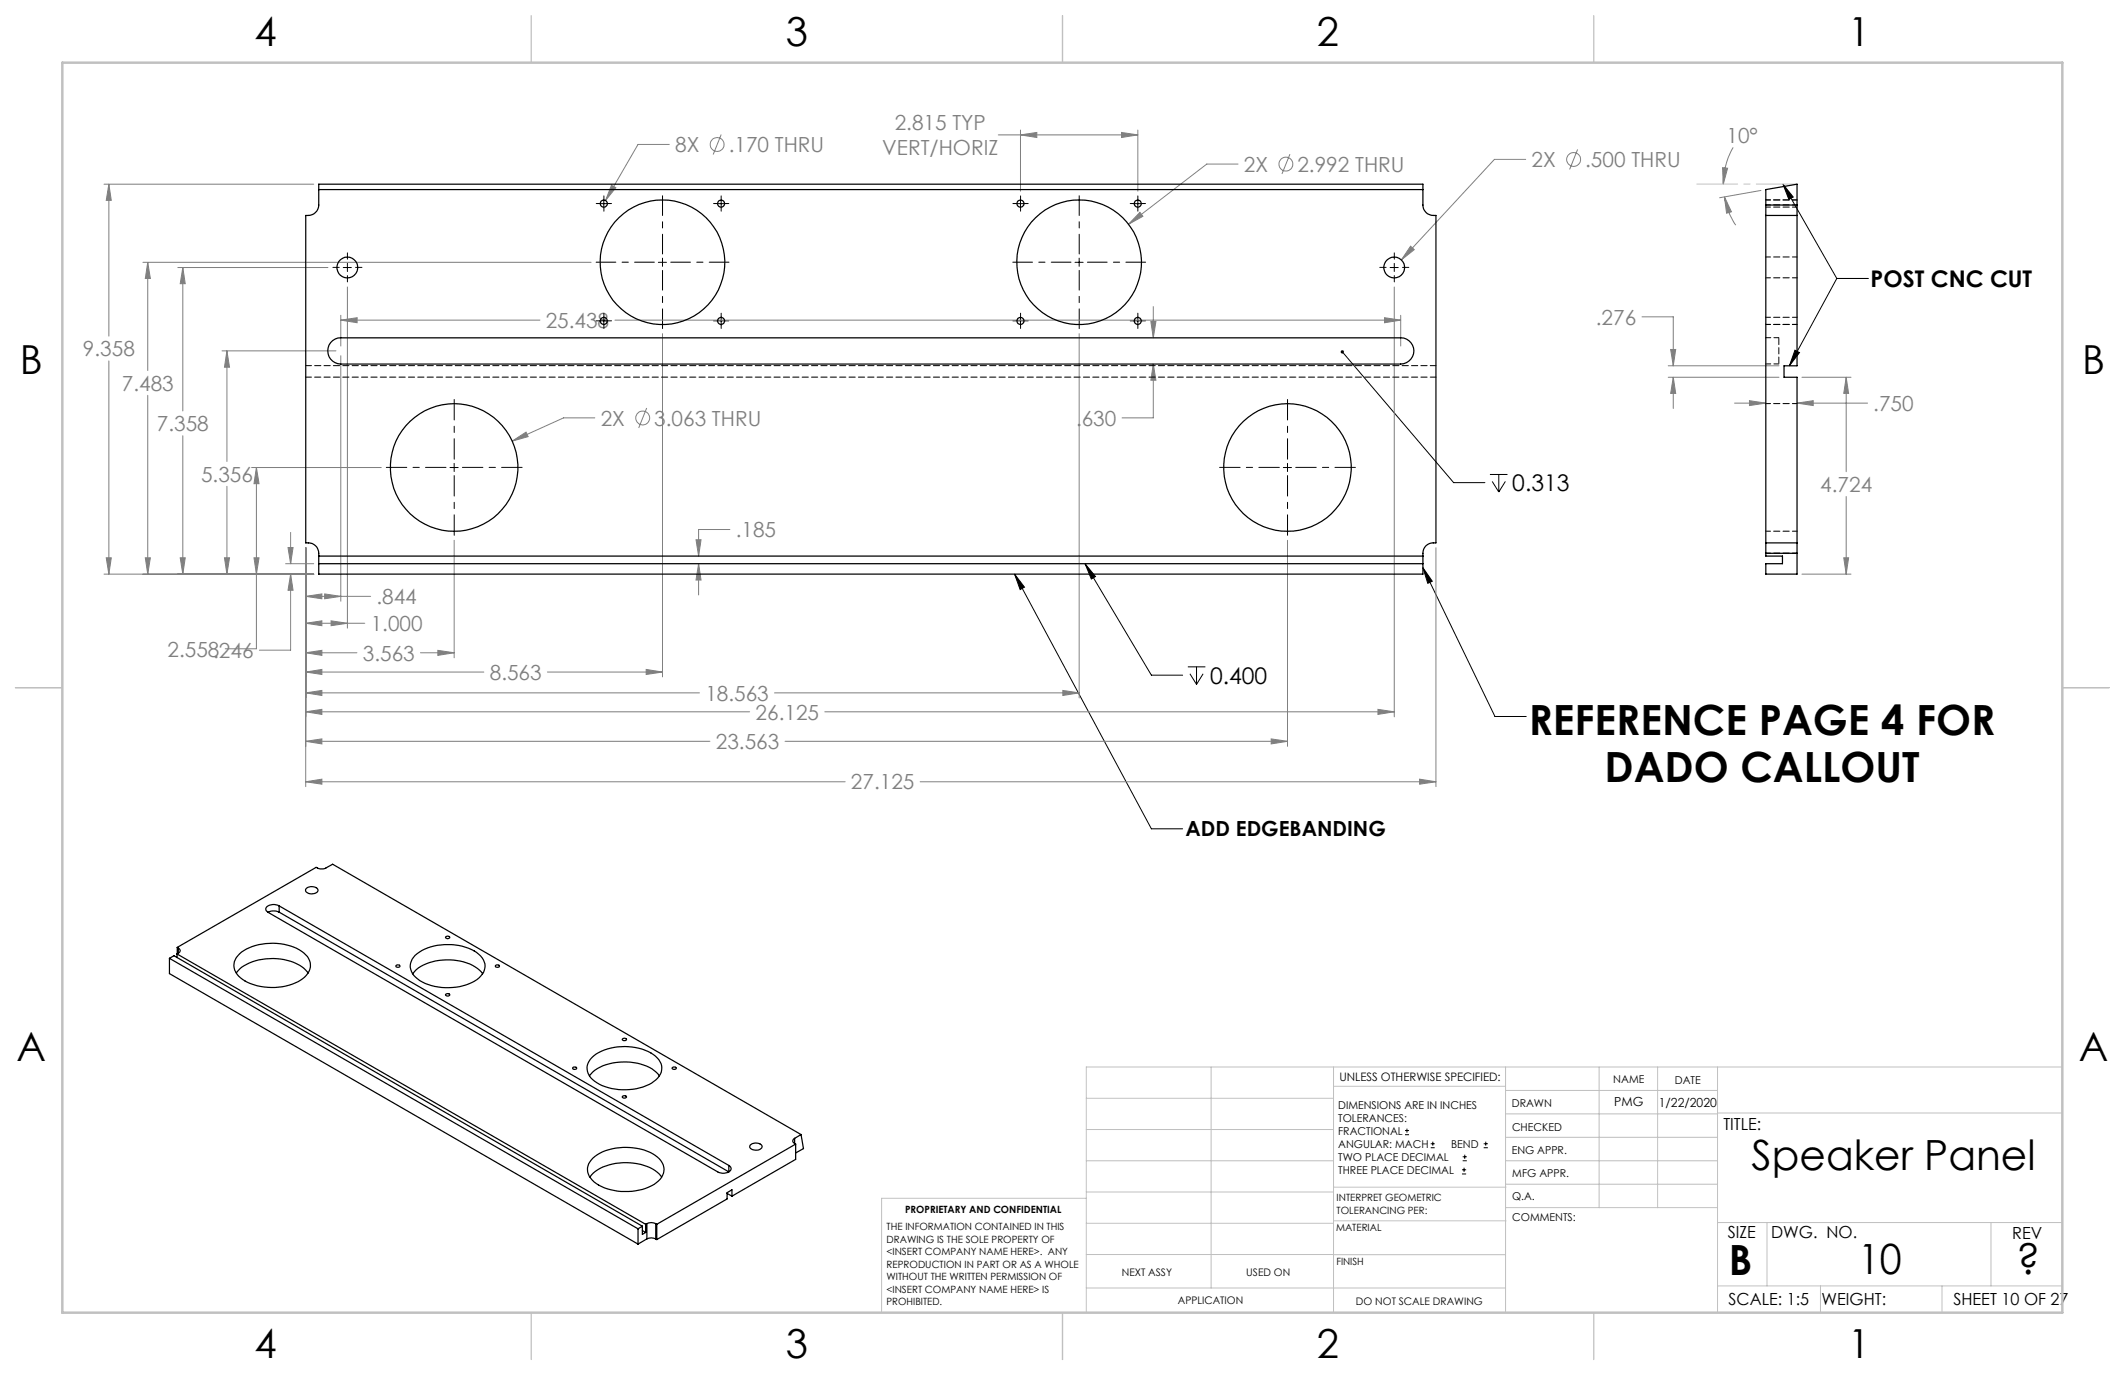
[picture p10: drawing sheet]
<svg xmlns="http://www.w3.org/2000/svg" width="432mm" height="279mm" viewBox="0 0 432 279" stroke-linecap="round" stroke-linejoin="round" font-family="sans-serif">
<g fill="none" stroke="#808080" stroke-width=".2">
<path d="M21.1 37.4h42.6M22.1 37.4v30.9M22.1 37.4l.5 3.3h-1zM124.2 37.6l.9 .5-2.1 2.6zM136 29.4h-6.4l-6.6 11.3M146.5 27.3l-1.6 4.1M202.8 27.4h28.4M207.4 27.4l3.3-.5v1zM207.4 26.4v12.4M227.9 26.9l3.3 .5-3.3 .5zM231.2 26.4v12.4M251.6 33.3h-6.4l-15.9 12.3"/>
<path d="M262.1 31.3l-1.6 4M310 32.4h-6.3l-18.9 20.4M320.6 30.4l-1.7 4M350 34.1l1 .1-.8 3.2zM352.2 30a15.3 15.3 0 0 0-2 7.4M357.8 38.7l-8.4 1.5M29 53.3h91.1M30 53.3v22M30 53.3l.6 3.3h-1.1zM36.1 54.4h30.5M37.1 54.4v29.1M37.1 54.4l.5 3.2h-1z"/>
<path d="M70.6 58.3v69.3M231.6 43.1l.6 .9-2.9 1.6zM283.3 58.3v87.4M286.6 50l.8 .7-2.6 2.1zM350.4 40l1.4 3-1 .3zM350.4 40a14.5 14.5 0 0 0 2.3 5.8M22.1 73.3v43.4M45.1 71.3h23.2M46.1 71.3v22.5M46.1 71.3l.5 3.3h-1zM69.3 64.1v6.2M69.3 72.3v49.9"/>
<path d="M69.3 65.1h40.4M69.3 65.1l3.3-.5v1zM125 65.1h159.6M134.6 67.8v69.7M219.3 67.8v74M233.9 65.3h1l-.5 3.4zM234.4 74l.5 3.3h-1zM234.4 74v10.9h-6.4M234.4 62.3v6.4M281.3 64.6l3.3 .5-3.3 .5zM284.6 64.1v6.2M333.7 64.4h6.3v9.9"/>
<path d="M339 76.7h22.5M339 74.3h22.5M339.5 71h1l-.5 3.3zM340 76.7v6.3M340 76.7l.5 3.2h-1zM366.1 76.7h10M375.1 76.7v19.1M375.1 76.7l.5 3.2h-1zM30 80.3v36.4M37.1 88.5v28.2M46.1 98.8v17.9M51.1 95h26.4"/>
<path d="M52.1 95v36.8h-6.3M52.1 95l.5 3.3h-1zM104.1 89.6l2.8-1.8 .4 .9zM120.9 84.9h-6.4l-10.4 4.7M131.4 82.9l-1.6 4.1M352.5 81.9h6.3M355.5 81.4l3.3 .5-3.3 .5zM365.2 81.9h14.3M365.2 81.9l3.2-.5v1zM21.1 116.7h42.6M21.6 113.3h1l-.5 3.4zM29.5 113.3h1.1l-.6 3.4z"/>
<path d="M36.6 113.3h1l-.5 3.4zM45.6 113.3h1l-.5 3.4zM51.6 113.3h1l-.5 3.4zM58 114.5h5.7M58.5 111.3h1l-.4 3.2zM59.1 116.7v15.4h-6.4M59.1 108.2v6.3M59.1 116.7l.4 3.2h-1zM62.1 111.3v48.5M92.3 109.8v23.9M141.4 109.7h1.1l-.5 3.3zM142 114.5v6.4"/>
<path d="M142 114.5l.5 3.4h-1.1zM148.3 107.6h-6.3v5.4M261.6 109.8v41.9M291.8 111.3v48.5M366.1 116.7h10M374.6 113.3h1l-.5 3.4zM375.1 100.9v15.8M62.1 121.2h13.2M62.1 132.6h10.4M62.1 126.6h12M62.1 136.6h36.2M62.1 121.2l3.3-.5v1z"/>
<path d="M62.1 132.6l3.3-.4v1zM62.1 126.6l3.3-.4v.9zM62.1 136.6l3.3-.6v1.1zM66 120.7l3.3 .5-3.3 .5zM67.3 126.2l3.3 .4-3.3 .5zM85.4 132.6h6.9M89 132.2l3.3 .4-3.3 .6zM111.2 136.6h23.4M131.3 136l3.3 .6-3.3 .5zM62.1 158.9h109.6M62.1 144.6h90.2M62.1 150.6h82.2"/>
<path d="M62.1 140.8h80M62.1 158.9l3.3-.6v1zM62.1 144.6l3.3-.5v1.1zM62.1 150.6l3.3-.5v1.1zM62.1 140.8l3.3-.5v1zM157.4 140.8h61.9M159.5 150.6h102.1M167.6 144.6h115.7M187 158.9h104.8M216 140.3l3.3 .5-3.3 .5zM258.3 150.1l3.3 .5-3.3 .6zM280 144.1l3.3 .5-3.3 .6z"/>
<path d="M288.5 158.3l3.3 .6-3.3 .4z"/>
<circle cx="145.7" cy="29.4" r="1.41"/>
<circle cx="261.3" cy="33.3" r="1.41"/>
<circle cx="319.8" cy="32.4" r="1.41"/>
<circle cx="130.6" cy="84.9" r="1.41"/>
</g>
<g fill="none" stroke="#000" stroke-width=".2">
<path d="M362.3 37.4l2.1 2.6-.9 .5zM362.3 37.4l10.9 19.2M69.7 54.4h1.7M70.6 53.5v1.7M121.8 41.4h1.7M122.7 40.5v1.7M133.8 53.3h1.6M134.6 52.5v1.6M145.7 41.4h1.7M146.5 40.5v1.7M206.5 41.4h1.7M207.4 40.5v1.7"/>
<path d="M218.4 53.3h1.7M219.3 52.5v1.6M230.4 41.4h1.6M231.2 40.5v1.7M282.5 54.4h1.6M283.3 53.5v1.7M373.2 56.6h6.4M373.2 56.6l-9.6 17.7M121.8 65.2h1.7M122.7 64.4v1.6M145.7 65.2h1.7M146.5 64.4v1.6"/>
<path d="M206.5 65.2h1.7M207.4 64.4v1.6M230.4 65.2h1.6M231.2 64.4v1.6M272.8 71.5l22.6 26.6h6.3M364.7 71.2l1 .4-2.1 2.7zM91.4 95h1.7M92.3 94.2v1.6M260.8 95h1.6M261.6 94.2v1.6M302.8 96.4h3.5M303.2 97.8l1.4 2.2"/>
<path d="M304.6 96.4v3.6M305.9 97.8l-1.3 2.2M206.2 116.7l27.8 51.7h6.3M206.2 116.7l2 2.6-.9 .5zM220.5 114.5l13.5 22.7h6.3M220.5 114.5l2.1 2.7-.8 .5zM289.1 115.4l1.9 2.7-.9 .4zM289.1 115.4l14.7 30.2h6.3M241.4 135.5h3.5M241.8 136.9l1.3 2.2M243.1 135.5v3.6M244.5 136.9l-1.4 2.2"/>
<path d="M285.5 230.6h.8M285.5 229.7h.8M285.9 229.3v.9M290.7 233.2h.8M290.7 232.4h.8M291.1 232v.8M297.1 238.5h.8M297.1 237.7h.8M297.2 235.9h.9M297.2 235.1h.9M297.5 237.3v.8M297.6 234.6v.9"/>
<path d="M301.5 233.2h.8M301.5 232.4h.8M301.9 232v.8"/>
</g>
<path d="M90.6 95h-12.1M92.3 93.3v-12.1M92.3 96.6v12.2M94 95h12.1M260 95h-12.2M261.6 93.3v-12.1M261.6 96.6v12.2M263.3 95h12.1" fill="none" stroke="#000" stroke-width=".2" stroke-dasharray="15.2 1.3 1.3 1.3" stroke-dashoffset="11.1"/>
<g fill="none" stroke="#000" stroke-width=".2" stroke-dasharray="15.2 1.3 1.3 1.3">
<path d="M68.9 54.3h-1.3M70.6 52.7v-1.3M70.6 56v1.3M72.3 54.3h1.2M121.9 41.4h-.7M122.7 40.5v-.7M122.7 42.2v.7M123.5 41.4h.8M145.7 41.4h-.7M146.5 40.5v-.7M146.5 42.2v.7M147.4 41.4h.7"/>
<path d="M206.5 41.4h-.7M207.4 40.5v-.7M207.4 42.2v.7M208.2 41.4h.7M230.4 41.4h-.7M231.2 40.5v-.7M231.2 42.2v.7M232 41.4h.8M281.7 54.3h-1.3M283.3 52.7v-1.3M283.3 56v1.3M285 54.3h1.3"/>
<path d="M121.9 65.2h-.7M122.7 64.4v-.8M122.7 66v.7M123.5 65.2h.8M145.7 65.2h-.7M146.5 64.4v-.8M146.5 66v.7M147.4 65.2h.7M206.5 65.2h-.7M207.4 64.4v-.8M207.4 66v.7M208.2 65.2h.7"/>
<path d="M230.4 65.2h-.7M231.2 64.4v-.8M231.2 66v.7M232 65.2h.8"/>
</g>
<path d="M133 53.3h-11.9M134.6 51.6v-11.8M134.6 54.9v11.9M136.3 53.3h11.8M217.6 53.3h-11.8M219.3 51.6v-11.8M219.3 54.9v11.9M221 53.3h11.8" fill="none" stroke="#000" stroke-width=".2" stroke-dasharray="15.2 1.3 1.3 1.3" stroke-dashoffset="11.2"/>
<path d="M365.2 37.4h-20.4" fill="none" stroke="#c0c0c0" stroke-width=".2" stroke-dasharray="15.2 1.3 1.3 1.3" stroke-dashoffset="7"/>
<g fill="none" stroke="#c0c0c0" stroke-width=".2">
<path d="M246.1 216.8v44.9M271 216.8v49.9M305.9 216.8v49.9M324.9 216.8v28.6M336.8 216.8v28.6M349 216.8v49.9M419.1 216.8h-198.4v49.9M220.7 235.9h50.3M220.7 229.5h50.3M220.7 223.2h50.3M271 220.7h34.9M305.9 231.1h43.1"/>
<path d="M305.9 226.3h43.1M305.9 221.6h43.1M305.9 235.9h43.1M349 226.2h70.1M220.7 248.6h50.3M220.7 242.2h50.3M220.7 254.9h50.3M220.7 243.5h-41.6v23.2M271 255h34.9M271 248.1h35M271 241.2h35M305.9 240.6h43.1"/>
<path d="M306 245.4h43M349 248.4h70.1M359.1 248.4v12.9M404.6 248.4v12.9M220.7 261.7h85.2M349 261.3h70.1M369.9 261.3v5.4M394.6 261.3v5.4"/>
</g>
<path d="M108 3.2v9.5M215.9 3.2v9.5M323.8 3.2v9.5M3.1 139.7h9.6M419.1 139.7h9.5M108 266.7v9.6M215.9 266.7v9.6M323.8 266.7v9.6" fill="none" stroke="#c0c0c0" stroke-width=".25"/>
<path d="M12.7 12.7h406.4v254h-406.4z" fill="none" stroke="#c0c0c0" stroke-width=".5"/>
<g fill="#000">
<path d="M206.2 116.7l2 2.6-.9 .5zM289.1 115.4l1.9 2.7-.9 .4z"/>
<path d="M362.3 37.4l2.1 2.6-.9 .5zM364.7 71.2l1 .4-2.1 2.7z"/>
<path d="M272.5 71.3a.35 .35 0 0 0 .2 .5 .35 .35 0 0 0 .4-.4 .35 .35 0 0 0-.5-.2l.2 .3zM220.5 114.5l2.1 2.7-.8 .5z"/>
</g>
<g fill="#808080">
<path d="M350 34.1l1 .1-.8 3.2zM350.4 40l1.4 3-1 .3z"/>
<path d="M21.6 113.3h1l-.5 3.4zM22.1 37.4l.5 3.3h-1zM59.1 116.7l.4 3.2h-1zM58.5 111.3h1l-.4 3.2zM51.6 113.3h1l-.5 3.4zM52.1 95l.5 3.3h-1zM45.6 113.3h1l-.5 3.4zM46.1 71.3l.5 3.3h-1zM36.6 113.3h1l-.5 3.4zM37.1 54.4l.5 3.2h-1zM62.1 158.9l3.3-.6v1zM288.5 158.3l3.3 .6-3.3 .4zM62.1 121.2l3.3-.5v1zM66 120.7l3.3 .5-3.3 .5zM62.1 132.6l3.3-.4v1zM89 132.2l3.3 .4-3.3 .6zM62.1 126.6l3.3-.4v.9zM67.3 126.2l3.3 .4-3.3 .5zM62.1 144.6l3.3-.5v1.1zM280 144.1l3.3 .5-3.3 .6zM62.1 150.6l3.3-.5v1.1zM258.3 150.1l3.3 .5-3.3 .6zM141.4 109.7h1.1l-.5 3.3zM142 114.5l.5 3.4h-1.1zM104.1 89.6l3.2-.9-.4-.9zM286.6 50l-1.8 2.8 2.6-2.1zM233.9 65.3h1l-.5 3.4zM234.4 74l.5 3.3h-1zM69.3 65.1l3.3-.5v1zM281.3 64.6l3.3 .5-3.3 .5zM62.1 136.6l3.3-.6v1.1zM131.3 136l3.3 .6-3.3 .5zM62.1 140.8l3.3-.5v1zM216 140.3l3.3 .5-3.3 .5zM29.5 113.3h1.1l-.6 3.4zM30 53.3l.6 3.3h-1.1zM231.6 43.1l-2.3 2.5 2.9-1.6zM227.9 26.9l3.3 .5-3.3 .5zM207.4 27.4l3.3-.5v1zM124.2 37.6l-1.2 3.1 2.1-2.6zM355.5 81.4l3.3 .5-3.3 .5zM365.2 81.9l3.2-.5v1zM374.6 113.3h1l-.5 3.4zM375.1 76.7l.5 3.2h-1zM339.5 71h1l-.5 3.3zM340 76.7l.5 3.2h-1z"/>
</g>
<g fill="none" stroke="#000" stroke-width=".25">
<path d="M64.8 37.4h224.3v4.3a2.19 2.19 0 0 0 2.7 2.1v66.5a2.18 2.18 0 0 0-2.7 2.1v4.3h-224.3v-4.3a2.19 2.19 0 0 0-2.7-2.1v-66.5a2.22 2.22 0 0 0 2.7-2.1zM64.8 38.5h224.3M358.8 41.7v2.1M358.8 43.8h6.4M358.8 41.7v-3.2l6.4-1.1v4.3M358.8 43.8v66.5M358.8 41.7h6.4M365.2 41.7v2.1M365.2 43.8v30.5h-2.7v2.4h2.7v33.6M67.2 69.6a2.54 2.54 0 0 1 2.1-.9h215.3a2.66 2.66 0 0 1 2.7 2.6 2.66 2.66 0 0 1-2.7 2.7h-215.3a2.67 2.67 0 0 1-2.4-1.5 2.67 2.67 0 0 1 .3-2.9zM64.8 113h224.3M64.8 114.5h224.3"/>
<path d="M358.8 110.3v2.1M358.8 110.3h6.4M358.8 112.4v.6h3.4v1.5h-3.4v2.2h6.4v-4.3M358.8 112.4h6.4M365.2 110.3v2.1M34.4 194.7v3.1l95.2 55M34.4 194.7l95.2 55M34.4 194.7l.9-.5 95.2 55M36 193.9l95.2 54.9M36 193.9v.7M36 192.5l28.2-16.3a1.99 1.99 0 0 0 2.1 .2l1.3-.8 95.2 54.9M36 192.5l.2 .2"/>
<path d="M36 192.5v1.3M36.2 192.7a.53 .53 0 0 1 .4 .5 .53 .53 0 0 1-.4 .5M36.2 193.7l-.2 .2M36.2 192.7v1M48 197.7a8.3 8.3 0 0 1 6.8-2.9 9 9 0 0 1 7.8 2.9M48.7 193.8a11 11 0 0 1 9.7-1.7 6.2 6.2 0 0 1 4.5 3.1 3.3 3.3 0 0 1-1.8 4 11.7 11.7 0 0 1-12.2-.5 2.99 2.99 0 0 1-.2-4.9zM54.5 185.4l91.3 52.7a2.01 2.01 0 0 0 2.8-.5l-.1-.4-.4-.4M56.7 184.1a2.06 2.06 0 0 0-2.7 .5 .73 .73 0 0 0 .5 .8M56.7 185.3a2.47 2.47 0 0 0-2.2 .1M56.7 184.1l91.4 52.7M56.7 185.3l91.4 52.8v-1.3M56.7 184.1v1.2"/>
<path d="M62.2 180.6a1.61 1.61 0 0 1 2.4 .3 1.48 1.48 0 0 1-2.5 0zM80.5 196.1h.5l.2 .1a.39 .39 0 0 1-.3 .4 .39 .39 0 0 1-.4-.4zM83.9 197.9a8.3 8.3 0 0 1 6.8-2.8 9 9 0 0 1 7.4 2.8M84.3 194.1a11 11 0 0 1 10.9-1.4 4.5 4.5 0 0 1 3.4 3.6 4.4 4.4 0 0 1-3.2 3.6 11.5 11.5 0 0 1-10.5-1 2.95 2.95 0 0 1-.6-4.8zM90.7 190.3l.2-.1 .5 .2a.41 .41 0 0 1-.4 .3 .41 .41 0 0 1-.4-.3zM100.8 196.1h.4l.3 .1a.39 .39 0 0 1-.4 .4 .39 .39 0 0 1-.4-.4zM90.7 202l.2-.1 .5 .2a.42 .42 0 0 1-.4 .3 .42 .42 0 0 1-.4-.3zM116.5 216.9l.4-.1 .3 .2a.39 .39 0 0 1-.4 .3 .39 .39 0 0 1-.4-.3zM119.8 218.6a8.3 8.3 0 0 1 6.8-2.8 9.5 9.5 0 0 1 7.1 2.5l.3 .3M120.3 214.9a11 11 0 0 1 10.8-1.5 4.5 4.5 0 0 1 3.4 3.6 4.2 4.2 0 0 1-3.2 3.6 11.5 11.5 0 0 1-10.5-.9 2.97 2.97 0 0 1-.5-4.8zM126.5 211.1a.45 .45 0 0 1 .4-.1 .45 .45 0 0 1 .4 .3 .45 .45 0 0 1-.5 .2 .45 .45 0 0 1-.3-.4zM136.6 217a.45 .45 0 0 1 .5-.2 .45 .45 0 0 1 .3 .3 .45 .45 0 0 1-.5 .2 .45 .45 0 0 1-.3-.3z"/>
<path d="M119.9 239.2a8.4 8.4 0 0 1 6.7-2.9 10.3 10.3 0 0 1 7.4 2.3l.4 .6M120.5 235.3a11.4 11.4 0 0 1 11-1.4 4.6 4.6 0 0 1 3.4 3.6 4.2 4.2 0 0 1-3.1 3.7 11.7 11.7 0 0 1-11.1-1 3 3 0 0 1-.2-4.9zM126.5 222.8a.45 .45 0 0 1 .4-.2 .45 .45 0 0 1 .4 .4 .45 .45 0 0 1-.5 .2 .45 .45 0 0 1-.3-.4zM152.4 232.7a1.64 1.64 0 0 1 2.5 .2 1.45 1.45 0 0 1-2.4 .5l-.2-.4zM161.5 231.3a.53 .53 0 0 0-.4 .5 .53 .53 0 0 0 .4 .5M161.5 232.3l.2 .2M161.5 231.3v1M161.7 232.5l-28.2 16.3M161.7 232.5v3.1l-13 7.5M162.8 230.5l-1.3 .8M162.8 230.5l.5 2.9-1.6 .9M129.6 249.7v3.1"/>
<path d="M130.5 249.2l-.9 .5M130.5 249.2v1.6l.7-.4M130.5 250l.7 .4M131.2 248.8v1.6M131.4 248.6a2.02 2.02 0 0 1 1.8 0M131.4 251.7a2.02 2.02 0 0 1 1.8 0M131.4 248.6l-.2 .2M131.4 248.6v3.1M131.4 251.7l-1.8 1.1M133.2 248.6l.3 .2M133.2 248.6v3.1M133.2 251.7l.3 .2"/>
<path d="M133.5 248.8v3.1M147.7 242.5l1 .6M148.7 243.1v-1.3l-1 .6v1.2l-14.2 8.3"/>
<circle cx="70.6" cy="54.4" r="2.12"/>
<circle cx="122.7" cy="41.4" r=".72"/>
<circle cx="134.6" cy="53.3" r="12.7"/>
<circle cx="146.5" cy="41.4" r=".71"/>
<circle cx="207.4" cy="41.4" r=".72"/>
<circle cx="219.3" cy="53.3" r="12.7"/>
<circle cx="231.2" cy="41.4" r=".71"/>
<circle cx="283.3" cy="54.4" r="2.12"/>
<circle cx="122.7" cy="65.2" r=".73"/>
<circle cx="146.5" cy="65.2" r=".72"/>
<circle cx="207.4" cy="65.2" r=".73"/>
<circle cx="231.2" cy="65.2" r=".72"/>
<circle cx="92.3" cy="95" r="13"/>
<circle cx="261.6" cy="95" r="13"/>
</g>
<path d="M62.1 74.3h229.7M62.1 76.6h229.7" fill="none" stroke="#000" stroke-width=".2" stroke-dasharray="1.3 .6" stroke-dashoffset=".1"/>
<path d="M358.8 56.5h6.4M358.8 42.1h6.4M365.2 41.6h-6.4M365.2 52.2h-6.4M365.2 40.6h-6.4M358.8 65.9h6.4M361.5 73.9h-2.7M361.5 68.6h-2.7M365.2 64.5h-6.4M365.2 82h-6.4M358.8 112.4h6.4M358.8 107.9h6.4" fill="none" stroke="#000" stroke-width=".2" stroke-dasharray="1.3 .6" stroke-dashoffset=".3"/>
<path d="M361.5 68.6v5.3" fill="none" stroke="#000" stroke-width=".2" stroke-dasharray="1.3 .6" stroke-dashoffset="-.1"/>
<g font-size="8.5">
<text x="310.7" y="149.4">REFERENCE PAGE 4 FOR</text>
<text x="326.1" y="158.9">DADO CALLOUT</text>
<text x="355.9" y="237.7">Speaker Panel</text>
<text x="351.3" y="259">B</text>
<text x="377.5" y="258.9">10</text>
<text x="409.7" y="258.9">?</text>
</g>
<g font-size="8.1">
<text x="51.7" y="9.3">4</text>
<text x="159.7" y="9.3">3</text>
<text x="267.6" y="9.3">2</text>
<text x="375.6" y="9.3">1</text>
<text x="4" y="76">B</text>
<text x="423.1" y="76">B</text>
<text x="3.3" y="215.7">A</text>
<text x="422.4" y="215.7">A</text>
<text x="51.7" y="276">4</text>
<text x="159.7" y="276">3</text>
<text x="267.6" y="276">2</text>
<text x="375.6" y="276">1</text>
</g>
<g font-size="4.7">
<text x="380.1" y="58.3">POST CNC CUT</text>
<text x="307.3" y="99.8">0.313</text>
<text x="245.9" y="138.9">0.400</text>
</g>
<g font-size="4.2" fill="#808080">
<text x="181.8" y="26.5">2.815 TYP</text>
<text x="350.8" y="29">10°</text>
<text x="137.2" y="30.9">8X</text>
<text x="148.1" y="30.9">.170 THRU</text>
<text x="179.3" y="31.5">VERT/HORIZ</text>
<text x="252.7" y="34.9">2X</text>
<text x="263.6" y="34.9">2.992 THRU</text>
<text x="311.2" y="33.9">2X</text>
<text x="322.1" y="33.9">.500 THRU</text>
<text x="324.3" y="66">.276</text>
<text x="110.9" y="66.6">25.438</text>
<text x="16.9" y="72.4">9.358</text>
<text x="24.8" y="79.4">7.483</text>
<text x="380.7" y="83.5">.750</text>
<text x="31.9" y="87.6">7.358</text>
<text x="122.1" y="86.5">2X</text>
<text x="132.9" y="86.5">3.063 THRU</text>
<text x="218.6" y="86.5">.630</text>
<text x="40.9" y="97.9">5.356</text>
<text x="369.9" y="100">4.724</text>
<text x="149.5" y="109.2">.185</text>
<text x="76.5" y="122.8">.844</text>
<text x="75.3" y="128.2">1.000</text>
<text x="34.1" y="133.4">2.558.246</text>
<text x="73.7" y="134.2">3.563</text>
<text x="99.5" y="138.1">8.563</text>
<text x="143.3" y="142.4">18.563</text>
<text x="153.5" y="146.2">26.125</text>
<text x="145.5" y="152.2">23.563</text>
<text x="172.9" y="160.4">27.125</text>
</g>
<text font-size="4.2" x="240.9" y="170">ADD EDGEBANDING</text>
<g font-size="3.4">
<text x="350.2" y="229.5">TITLE:</text>
<text x="351.1" y="251.6">SIZE</text>
<text x="359.9" y="251.6">DWG. NO.</text>
<text x="408.9" y="251.7">REV</text>
<text x="351.2" y="265.2">SCALE: 1:5</text>
<text x="370.1" y="265.3">WEIGHT:</text>
<text x="396.9" y="265.2">SHEET 10 OF 27</text>
</g>
<g font-size="2.5">
<text x="328" y="224.8">PMG</text>
<text x="337.1" y="224.9">1/22/2020</text>
</g>
<text font-size="2.4" x="272.2" y="219.7">UNLESS OTHERWISE SPECIFIED:</text>
<g font-size="2.2">
<text x="327.8" y="220.1">NAME</text>
<text x="340.3" y="220.2">DATE</text>
<text x="271.9" y="225.3">DIMENSIONS ARE IN INCHES</text>
<text x="271.9" y="227.9">TOLERANCES:</text>
<text x="307.2" y="224.9">DRAWN</text>
<text x="271.9" y="230.6">FRACTIONAL</text>
<text x="271.9" y="233.2">ANGULAR: MACH</text>
<text x="294.9" y="233.2">BEND</text>
<text x="307.3" y="229.8">CHECKED</text>
<text x="271.9" y="235.9">TWO PLACE DECIMAL</text>
<text x="271.9" y="238.5">THREE PLACE DECIMAL</text>
<text x="307.2" y="234.5">ENG APPR.</text>
<text x="307.3" y="239.2">MFG APPR.</text>
<text x="307.3" y="243.9">Q.A.</text>
<text x="307.3" y="248.1">COMMENTS:</text>
</g>
<g font-size="2.1">
<text x="227.9" y="259.2">NEXT ASSY</text>
<text x="253.3" y="259.2">USED ON</text>
<text x="239.3" y="265">APPLICATION</text>
<text x="275.5" y="265.1">DO NOT SCALE DRAWING</text>
</g>
<g font-size="2">
<text x="271.6" y="244.1">INTERPRET GEOMETRIC</text>
<text x="180.2" y="250">THE INFORMATION CONTAINED IN THIS</text>
<text x="183.9" y="246.4">PROPRIETARY AND CONFIDENTIAL</text>
<text x="271.5" y="250.2">MATERIAL</text>
<text x="271.6" y="246.6">TOLERANCING PER:</text>
<text x="180.2" y="252.5">DRAWING IS THE SOLE PROPERTY OF</text>
<text x="180.2" y="255.1">&lt;INSERT COMPANY NAME HERE&gt;. ANY</text>
<text x="180.2" y="257.6">REPRODUCTION IN PART OR AS A WHOLE</text>
<text x="271.5" y="257">FINISH</text>
<text x="180.2" y="260.1">WITHOUT THE WRITTEN PERMISSION OF</text>
<text x="180.2" y="262.6">&lt;INSERT COMPANY NAME HERE&gt; IS</text>
<text x="180.2" y="265.2">PROHIBITED.</text>
</g>
</svg>
